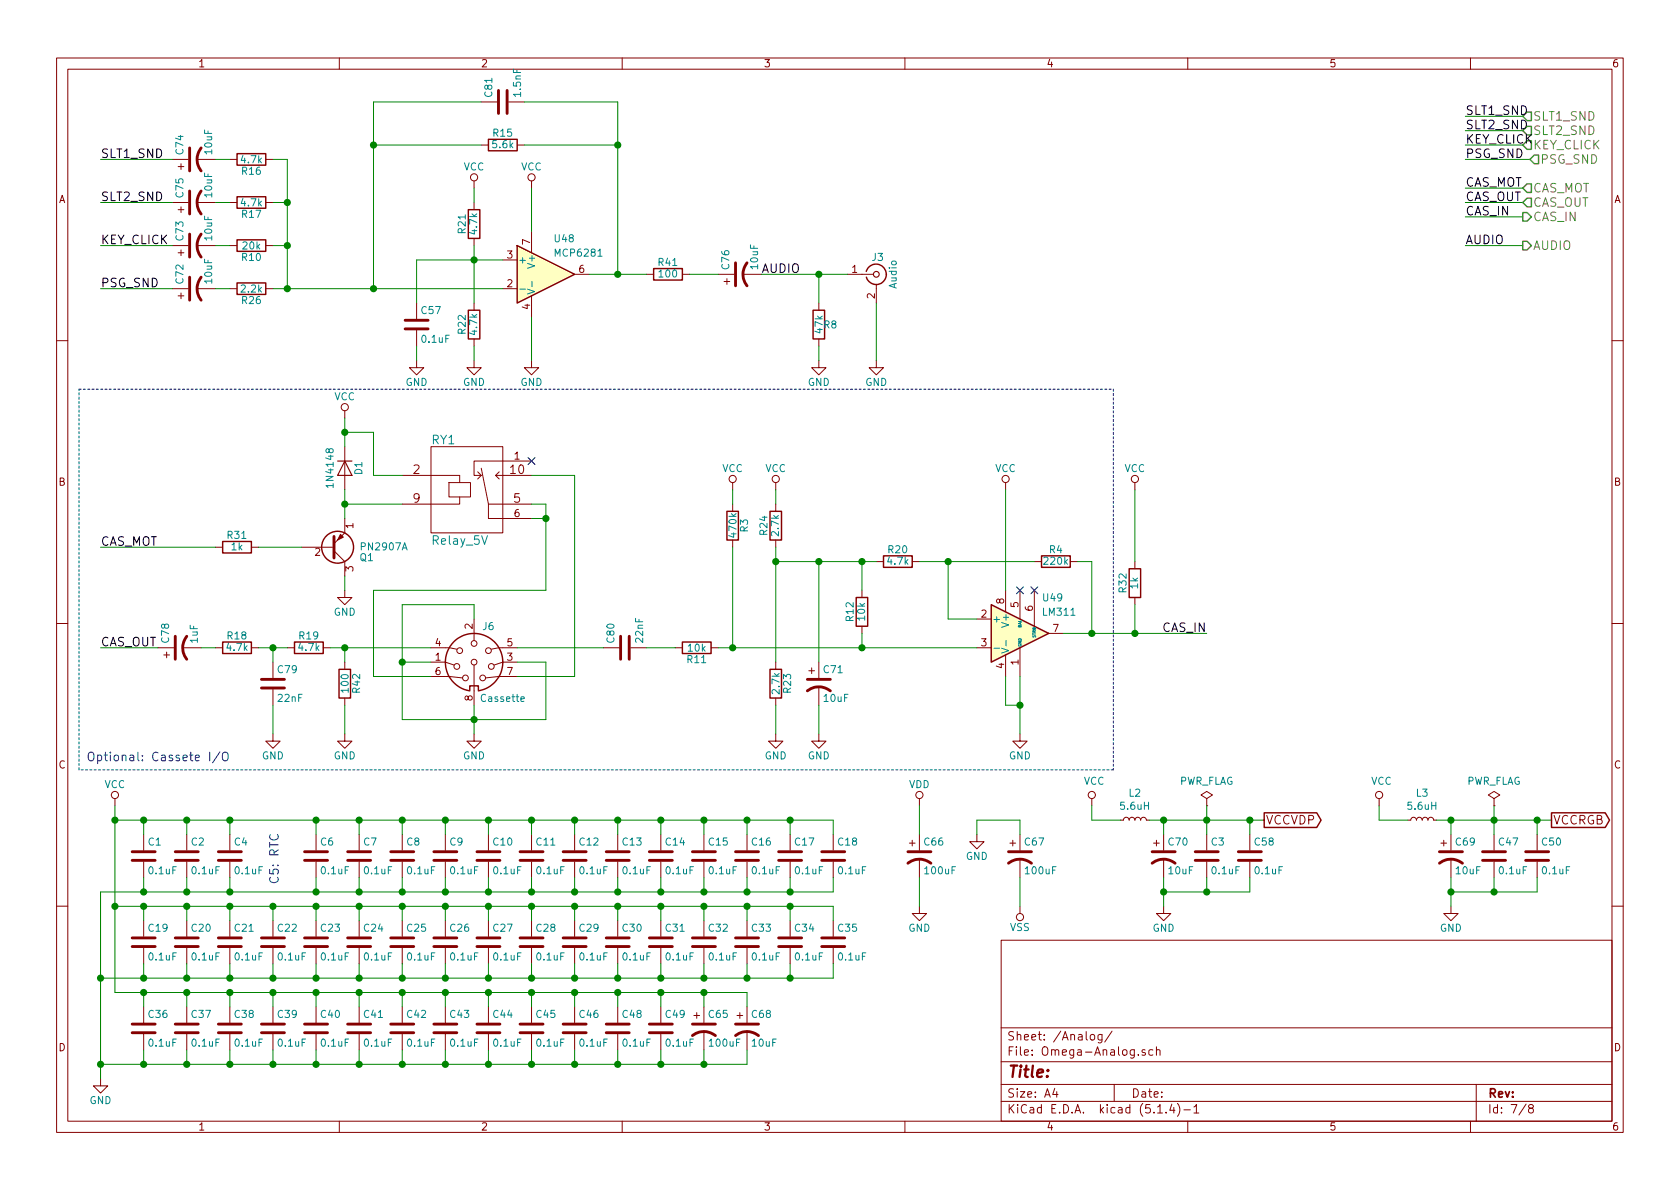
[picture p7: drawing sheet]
<svg xmlns="http://www.w3.org/2000/svg" width="297mm" height="210mm" viewBox="0 0 297 210" stroke-linecap="round" stroke-linejoin="round" font-family="sans-serif">
<g fill="none" stroke="#840000" stroke-width=".18">
<path d="M10 10.3h277v189.9h-277zM12 12.2h273v186.1h-273zM60 10.3v1.9M85.1 18h2.8M89.9 18h2.8M110 10.3v1.9M160 10.3v1.9M210 10.3v1.9M260 10.3v1.9M30.5 28.2h2.8M30.5 35.8h2.8M31.5 37.1h1"/>
<path d="M31.5 29.5h1M32 29v1M32 36.6v1M34.8 28.2h3.3M34.8 35.8h3.3M40.6 28.2h1.3M40.6 35.8h1.3M47 28.2h1.3M47 35.8h1.3M83.8 32v1.3M83.8 35.8v1.3M85.1 25.6h1.3"/>
<path d="M91.4 25.6h1.3M94 32v1.3M30.5 51h2.8M30.5 43.4h2.8M31.5 44.7h1M31.5 52.3h1M32 44.2v1M32 51.8v1M34.8 51h3.3M34.8 43.4h3.3M40.6 51h1.3M40.6 43.4h1.3"/>
<path d="M47 51h1.3M47 43.4h1.3M73.7 53.6v2.8M73.7 58.4v2.8M83.8 42.2v1.2M83.8 53.6v1.3M83.8 59.9v1.3M88.9 51h2.5M88.9 46h2.5M94 40.9v3.8M94 52.3v3.8M101.6 48.5h2.5"/>
<path d="M114.3 48.5h1.3M120.6 48.5h1.3M127 48.5h2.8M128 49.8h1M128.5 49.3v1M131.3 48.5h3.3M144.8 53.6v1.3M144.8 59.9v1.3M149.9 48.5h4.5M154.9 50.3v3.3M10 60.2h2M61 72.6v1.3"/>
<path d="M61 79v7.6M73.7 63.7v1.3h1.2l-1.2 1.3-1.3-1.3h1.3M76.2 79h12.7v15.2h-12.7zM83.8 63.7v1.3h1.3l-1.3 1.3-1.3-1.3h1.3M94 63.7v1.3h1.2l-1.2 1.3-1.3-1.3h1.3M144.8 63.7v1.3h1.2l-1.2 1.3-1.3-1.3h1.3M154.9 63.7v1.3h1.3l-1.3 1.3-1.2-1.3h1.2M285 60.2h2M38.1 96.8h1.3M44.4 96.8h1.3M53.3 96.8h5.8M59.1 97.4l1.9 1.9v2.5"/>
<path d="M61 91.7v2.5l-1.9 1.9M71.1 84.1h10.2v1.2M79.4 85.3h3.8v2.6h-3.8zM81.3 87.9v1.2h-10.2M84.5 83.4l.6 .7M85.1 84.1l-.6 .6M85.1 82.8l1.3 6.3M86.4 89.1v2.6h7.6M86.4 89.1h7.6M88.3 83.4l-.7 .7M94 84.1h-6.4l.7 .6M94 81.5h-10.2v2.6h1.3"/>
<path d="M129.5 85.3v1.3M129.5 89.1v1.3M129.5 95.5v1.3M137.2 85.3v1.3M137.2 89.1v1.3M137.2 95.5v1.3M154.9 99.3h1.3M161.3 99.3h1.3M177.8 85.3v1.3M182.9 99.3h1.2M189.2 99.3h1.3M200.7 85.3v1.3"/>
<path d="M200.7 99.3v1.3M10 110.3h2M27.9 114.5h2.8M29 115.8h1M29.5 115.3v1M32.3 114.5h3.3M38.1 114.5h1.3M44.4 114.5h1.3M48.3 117.1v2.8M50.8 114.5h1.3M57.1 114.5h1.3M61 104.4v1.3h1.2l-1.2 1.2-1.3-1.2h1.3"/>
<path d="M61 117.1v1.3M76.2 119.6h3.3l2.3 .3M76.2 114.5h3.3l1.3 .3M76.2 117.1h2.5l1.6 .5M83.8 109.5v3.8M83.8 117.6v7.1M91.4 119.6h-3.3l-2.2 .3M91.4 114.5h-3.3l-1.2 .3M91.4 117.1h-2.5l-1.5 .5M106.7 114.5h2.8M111.5 114.5h2.8M119.4 114.5h1.2"/>
<path d="M125.7 114.5h1.3M137.2 117.1v1.3M143 118.6h1M143.5 118.1v1M144.8 117.1v2.8M152.4 104.4v1.3M152.4 110.7v1.3M172.7 114.5h2.6M172.7 109.5h2.6M177.8 104.4v3.8M177.8 115.8v3.8M180.3 104.4v5.1"/>
<path d="M180.3 114.5v5.1M182.9 104.4v6.3M185.4 112h2.6M200.7 105.7v1.2M285 110.3h2M48.3 129.8v1.3h1.2l-1.2 1.2-1.3-1.2h1.3M48.3 121.9v2.8M61 129.8v1.3h1.2l-1.2 1.2-1.3-1.2h1.3M61 123.4v1.3M83.8 129.8v1.3h-1.3l1.3 1.2 1.3-1.2h-1.3M137.2 129.8v1.3h1.2l-1.2 1.2-1.3-1.2h1.3M137.2 123.4v1.3"/>
<path d="M144.8 129.8v1.3h1.2l-1.2 1.2-1.3-1.2h1.3M144.8 121.4v3.3M180.3 129.8v1.3h1.3l-1.3 1.2-1.2-1.2h1.2M20.3 141.2v1.3M25.4 147.6v2.8M25.4 152.4v2.8M33 147.6v2.8M33 152.4v2.8M40.6 147.6v2.8M40.6 152.4v2.8M55.9 147.6v2.8M55.9 152.4v2.8"/>
<path d="M63.5 147.6v2.8M63.5 152.4v2.8M71.1 147.6v2.8M71.1 152.4v2.8M78.7 147.6v2.8M78.7 152.4v2.8M86.4 147.6v2.8M86.4 152.4v2.8M94 147.6v2.8M94 152.4v2.8M101.6 147.6v2.8M101.6 152.4v2.8"/>
<path d="M109.2 147.6v2.8M109.2 152.4v2.8M116.8 147.6v2.8M116.8 152.4v2.8M124.5 147.6v2.8M124.5 152.4v2.8M132.1 147.6v2.8M132.1 152.4v2.8M139.7 147.6v2.8M139.7 152.4v2.8M147.3 147.6v2.8M147.3 152.4v2.8"/>
<path d="M160.8 149.1h1M161.3 148.6v1M162.6 141.2v1.3M162.6 147.6v2.8M162.6 151.9v3.3M172.7 147.6v1.2h-1.3l1.3 1.3 1.3-1.3h-1.3M178.6 149.1h1M179.1 148.6v1M180.3 147.6v2.8M180.3 151.9v3.3M193 141.2v1.3M198.1 145h.5l.2-.3 .2-.2 .5 .1 .1 .4 .2-.3 .3-.2 .4 .1 .2 .4 .1-.3 .3-.2 .4 .1 .2 .4 .1-.3 .3-.2 .4 .1 .2 .4h.5"/>
<path d="M204 149.1h1M204.5 148.6v1M205.7 147.6v2.8M205.7 151.9v3.3M213.4 141.2l1-.6-1-.7-1.1 .7 1.1 .6v1.3M213.4 142.5h.1M213.4 147.6v2.8M213.4 152.4v2.8M221 147.6v2.8M221 152.4v2.8M243.8 141.2v1.3M248.9 145h.5l.2-.3 .2-.2 .5 .1 .1 .4 .2-.3 .3-.2 .4 .1 .2 .4 .1-.3 .3-.2 .4 .1 .2 .4 .1-.3 .3-.2 .4 .1 .2 .4h.5"/>
<path d="M254.8 149.1h1M255.3 148.6v1M256.5 147.6v2.8M256.5 151.9v3.3M264.2 141.2l1-.6-1-.7-1.1 .7 1.1 .6v1.3M264.2 142.5h.1M264.2 147.6v2.8M264.2 152.4v2.8M271.8 147.6v2.8M271.8 152.4v2.8M10 160.2h2M25.4 162.8v2.8"/>
<path d="M25.4 167.6v2.8M25.4 178v2.8M33 162.8v2.8M33 167.6v2.8M33 178v2.8M40.6 162.8v2.8M40.6 167.6v2.8M40.6 178v2.8M48.3 162.8v2.8M48.3 167.6v2.8M48.3 178v2.8M55.9 162.8v2.8"/>
<path d="M55.9 167.6v2.8M55.9 178v2.8M63.5 162.8v2.8M63.5 167.6v2.8M63.5 178v2.8M71.1 162.8v2.8M71.1 167.6v2.8M71.1 178v2.8M78.7 162.8v2.8M78.7 167.6v2.8M78.7 178v2.8M86.4 162.8v2.8"/>
<path d="M86.4 167.6v2.8M86.4 178v2.8M94 162.8v2.8M94 167.6v2.8M94 178v2.8M101.6 162.8v2.8M101.6 167.6v2.8M101.6 178v2.8M109.2 162.8v2.8M109.2 167.6v2.8M109.2 178v2.8M116.8 162.8v2.8"/>
<path d="M116.8 167.6v2.8M116.8 178v2.8M122.7 179.6h1M123.2 179.1v1M124.5 162.8v2.8M124.5 167.6v2.8M124.5 178v2.8M130.3 179.6h1M130.8 179.1v1M132.1 162.8v2.8M132.1 167.6v2.8M132.1 178v2.8"/>
<path d="M139.7 162.8v2.8M139.7 167.6v2.8M147.3 162.8v2.8M147.3 167.6v2.8M162.6 160.3v1.2h1.2l-1.2 1.3-1.3-1.3h1.3M177 166.3h108v32h-108zM180.3 160.3v1.2M205.7 160.3v1.2h1.3l-1.3 1.3-1.2-1.3h1.2M256.5 160.3v1.2h1.3l-1.3 1.3-1.2-1.3h1.2M285 160.2h2M17.8 190.7v1.3h1.2l-1.2 1.3-1.3-1.3h1.3M25.4 182.9v2.8"/>
<path d="M33 182.9v2.8M40.6 182.9v2.8M48.3 182.9v2.8M55.9 182.9v2.8M60 198.3v1.9M63.5 182.9v2.8M71.1 182.9v2.8M78.7 182.9v2.8M86.4 182.9v2.8M94 182.9v2.8M101.6 182.9v2.8M109.2 182.9v2.8"/>
<path d="M110 198.3v1.9M116.8 182.9v2.8M124.5 182.4v3.3M132.1 182.4v3.3M160 198.3v1.9M177 194.8h108M177 191.8h108M177 187.8h108M177 181.8h108M186.5 192.5l-.4 1h1M186.8 193v1M192.8 183.1l.3-.2 .4 .2v.5l-.1 .2-.3 .1-.3-.1z"/>
<path d="M194.8 182.9v1.2l-.2 .3-.4-.1M194.8 183l-.4-.1-.3 .3 .1 .6 .2 .1 .4-.1M196.6 182.3l-1.3 2M197 191.8v3M201.3 186.5v.1M202.5 185.7l-.4-.1-.2 .2 .1 .2 .5 .2v.3h-.6M203.8 185.7l-.4-.1-.3 .3 .1 .6 .2 .1 .4-.1M204.5 185.7l.2-.1 .4 .1v.9M204.5 185.1v1.5M204.7 196.8h.8M206.2 196.7v.1M207.2 195.2l-.4 1.1h.9"/>
<path d="M207.5 195.8v1M208.2 195.1a1.71 1.71 0 0 1 0 2.3M209.3 196.3h1.2M210 198.3v1.9M211.1 195.8l.4-.5v1.5M211.1 196.8h.9M260 198.3v1.9M261 191.8v6.5M269.8 195.2l-1.2 2M270.6 196l-.3-.2v-.2l.3-.3h.2l.3 .3-.1 .2-.6 .2a.48 .48 0 0 0-.1 .7l.3 .1 .4-.1a.48 .48 0 0 0-.2-.7"/>
<circle cx="83.8" cy="31.4" r=".63"/>
<circle cx="94" cy="31.4" r=".63"/>
<circle cx="61" cy="72" r=".63"/>
<circle cx="129.5" cy="84.7" r=".63"/>
<circle cx="137.2" cy="84.7" r=".63"/>
<circle cx="177.8" cy="84.7" r=".63"/>
<circle cx="200.7" cy="84.7" r=".63"/>
<circle cx="80.8" cy="117.9" r=".51"/>
<circle cx="81.3" cy="115.1" r=".51"/>
<circle cx="82.3" cy="119.9" r=".51"/>
<circle cx="83.8" cy="117.1" r=".51"/>
<circle cx="83.8" cy="113.8" r=".51"/>
<circle cx="85.3" cy="119.9" r=".51"/>
<circle cx="86.4" cy="115.1" r=".51"/>
<circle cx="86.9" cy="117.9" r=".51"/>
<circle cx="20.3" cy="140.6" r=".63"/>
<circle cx="162.6" cy="140.6" r=".63"/>
<circle cx="193" cy="140.6" r=".63"/>
<circle cx="243.8" cy="140.6" r=".63"/>
<circle cx="180.3" cy="162.2" r=".63"/>
</g>
<g fill="none" stroke="#840000" stroke-width=".51">
<path d="M88.1 16v4.1M89.7 16v4.1M33.5 26.2v4M33.5 33.8v4M35.6 33.8a3.3 3.3 0 0 0 0 4M35.6 26.2a3.3 3.3 0 0 0 0 4M33.5 41.4v4.1M33.5 49v4.1M35.6 41.4a3.3 3.3 0 0 0 0 4.1M35.6 49a3.3 3.3 0 0 0 0 4.1M71.6 58.2h4.1M71.6 56.6h4.1"/>
<path d="M130 46.5v4M132.1 46.5a3.3 3.3 0 0 0 0 4M59.1 94.9v3.8M31 112.5v4.1M33 112.5a3.3 3.3 0 0 0 0 4.1M109.7 112.5v4.1M111.3 112.5v4.1M46.2 121.7h4.1M46.2 120.1h4.1M142.7 122.2a3.3 3.3 0 0 1 4.1 0M142.7 120.1h4.1M23.4 152.1h4"/>
<path d="M23.4 150.6h4M31 152.1h4.1M31 150.6h4.1M38.6 152.1h4.1M38.6 150.6h4.1M53.8 152.1h4.1M53.8 150.6h4.1M61.5 152.1h4M61.5 150.6h4M69.1 152.1h4.1M69.1 150.6h4.1M76.7 152.1h4.1"/>
<path d="M76.7 150.6h4.1M84.3 152.1h4.1M84.3 150.6h4.1M91.9 152.1h4.1M91.9 150.6h4.1M99.6 152.1h4M99.6 150.6h4M107.2 152.1h4.1M107.2 150.6h4.1M114.8 152.1h4.1M114.8 150.6h4.1M122.4 152.1h4.1"/>
<path d="M122.4 150.6h4.1M130 152.1h4.1M130 150.6h4.1M137.7 152.1h4M137.7 150.6h4M145.3 152.1h4.1M145.3 150.6h4.1M160.5 152.6a3.3 3.3 0 0 1 4.1 0M160.5 150.6h4.1M178.3 152.6a3.3 3.3 0 0 1 4.1 0M178.3 150.6h4.1M203.7 152.6a3.3 3.3 0 0 1 4.1 0"/>
<path d="M203.7 150.6h4.1M211.3 152.1h4.1M211.3 150.6h4.1M218.9 152.1h4.1M218.9 150.6h4.1M254.5 152.6a3.3 3.3 0 0 1 4.1 0M254.5 150.6h4.1M262.1 152.1h4.1M262.1 150.6h4.1M269.7 152.1h4.1M269.7 150.6h4.1M23.4 167.4h4"/>
<path d="M23.4 165.9h4M31 167.4h4.1M31 165.9h4.1M38.6 167.4h4.1M38.6 165.9h4.1M46.2 167.4h4.1M46.2 165.9h4.1M53.8 167.4h4.1M53.8 165.9h4.1M61.5 167.4h4M61.5 165.9h4M69.1 167.4h4.1"/>
<path d="M69.1 165.9h4.1M76.7 167.4h4.1M76.7 165.9h4.1M84.3 167.4h4.1M84.3 165.9h4.1M91.9 167.4h4.1M91.9 165.9h4.1M99.6 167.4h4M99.6 165.9h4M107.2 167.4h4.1M107.2 165.9h4.1M114.8 167.4h4.1"/>
<path d="M114.8 165.9h4.1M122.4 167.4h4.1M122.4 165.9h4.1M130 167.4h4.1M130 165.9h4.1M137.7 167.4h4M137.7 165.9h4M145.3 167.4h4.1M145.3 165.9h4.1M23.4 182.6h4M23.4 181.1h4M31 182.6h4.1"/>
<path d="M31 181.1h4.1M38.6 182.6h4.1M38.6 181.1h4.1M46.2 182.6h4.1M46.2 181.1h4.1M53.8 182.6h4.1M53.8 181.1h4.1M61.5 182.6h4M61.5 181.1h4M69.1 182.6h4.1M69.1 181.1h4.1M76.7 182.6h4.1"/>
<path d="M76.7 181.1h4.1M84.3 182.6h4.1M84.3 181.1h4.1M91.9 182.6h4.1M91.9 181.1h4.1M99.6 182.6h4M99.6 181.1h4M107.2 182.6h4.1M107.2 181.1h4.1M114.8 182.6h4.1M114.8 181.1h4.1M122.4 183.1a3.3 3.3 0 0 1 4.1 0"/>
<path d="M122.4 181.1h4.1M130 183.1a3.3 3.3 0 0 1 4.1 0M130 181.1h4.1"/>
</g>
<g fill="none" stroke="#840000" stroke-width=".25">
<path d="M41.9 27.2h5.1v2h-5.1zM41.9 34.8h5.1v2h-5.1zM82.8 37.1h2v5.1h-2zM86.4 24.6h5v2.1h-5zM41.9 50h5.1v2.1h-5.1zM41.9 42.4h5.1v2h-5.1zM82.8 54.9h2v5h-2zM91.4 43.4l10.2 5.1-10.2 5.1zM115.6 47.5h5v2h-5zM143.8 54.9h2v5h-2zM153.2 48a1.8 1.8 0 0 1 2.7-1 1.8 1.8 0 0 1 .1 2.9 1.8 1.8 0 0 1-2.8-.9M39.4 95.8h5v2h-5z"/>
<path d="M128.5 90.4h2.1v5.1h-2.1zM136.1 90.4h2.1v5.1h-2.1zM156.2 98.3h5.1v2h-5.1zM184.1 98.3h5.1v2h-5.1zM39.4 113.5h5v2.1h-5zM52.1 113.5h5v2.1h-5zM59.9 118.4h2.1v5h-2.1zM120.6 113.5h5.1v2.1h-5.1zM136.1 118.4h2.1v5h-2.1zM151.4 105.7h2v5h-2zM175.3 106.9l10.1 5.1-10.1 5.1zM199.6 100.6h2.1v5.1h-2.1z"/>
<path d="M83.1 122.2a5.1 5.1 0 0 1-3.6-7.9 5.1 5.1 0 0 1 8.6 0 5.1 5.1 0 0 1-3.5 7.9M83.1 122v-.7h1.5v.7M223.5 143.7h9.3l.8 1.3-.8 1.3h-9.3zM274.3 143.7h9.5l.8 1.3-.8 1.3h-9.5z"/>
<circle cx="59.7" cy="96.8" r="2.82"/>
</g>
<g fill="none" stroke="#840000" stroke-width=".2">
<path d="M59.7 81.5h2.5M61 81.5l1.2 2.6h-2.5z"/>
<circle cx="154.9" cy="48.5" r=".51"/>
</g>
<path d="M60.2 94.5l.5 .5-1 .5z" fill="#840000" stroke="#840000" stroke-width=".18"/>
<g fill="#ffffc2" stroke="#ffffc2" stroke-width=".18">
<path d="M91.4 43.4l10.2 5.1-10.2 5.1z"/>
<path d="M175.3 106.9l10.1 5.1-10.1 5.1z"/>
</g>
<path d="M91.9 51.1h1M93.3 51.1l1.2 .5-1.2 .4M94.1 49.8v.9M175.7 114.6h1M177.1 114.6l1.3 .5-1.3 .4M177.9 113.3v.9" fill="none" stroke="#008484" stroke-width=".18"/>
<path d="M14 68.8h182.8M196.8 68.8v67.3M14 136.1v-67.3M196.8 136.1h-182.8" fill="none" stroke="#0000c2" stroke-width=".18" stroke-dasharray=".4 .4"/>
<g fill="none" stroke="#008400" stroke-width=".18">
<path d="M85.1 18h-19.1v33M92.7 18h16.5v30.5M17.8 35.8h12.7M17.8 28.2h12.7M38.1 35.8h2.5M38.1 28.2h2.5M48.3 35.8h2.5M48.3 28.2h2.5v22.8M66 25.6h19.1M83.8 33.3v2.5M92.7 25.6h16.5M94 33.3v7.6"/>
<path d="M259.1 35.8h10.1M259.1 33.3h10.1M259.1 28.2h11.4M259.1 25.6h10.1M259.1 20.6h10.1M259.1 23.1h10.1M259.1 38.3h10.1M17.8 43.4h12.7M17.8 51h12.7M38.1 43.4h2.5M38.1 51h2.5M48.3 43.4h2.5"/>
<path d="M48.3 51h40.6M83.8 43.4v10.2M88.9 46h-15.2v7.6M94 56.1v7.6M104.1 48.5h10.2M121.9 48.5h5.1M134.6 48.5h15.3M144.8 48.5v5.1M154.9 53.6v10.1M259.1 43.4h10.1M61 76.4h5v7.7h5.1M61 73.9v5.1"/>
<path d="M73.7 61.2v2.5M83.8 61.2v2.5M144.8 61.2v2.5M17.8 96.8h20.3M45.7 96.8h7.6M61 86.6v5.1M61 89.1h10.1M94 89.1h2.5v15.3h-30.5v15.2h10.2M94 91.7h2.5M94 84.1h7.6v35.5h-10.2M129.5 86.6v2.5M129.5 96.8v17.7"/>
<path d="M137.2 86.6v2.5M137.2 96.8v20.3M137.2 99.3h17.7M144.8 99.3v17.8M152.4 99.3v5.1M162.6 99.3h20.3M167.6 99.3v10.2h5.1M177.8 86.6v17.8M190.5 99.3h2.5v12.7M200.7 86.6v12.7M17.8 114.5h10.1M35.6 114.5h2.5"/>
<path d="M45.7 114.5h5.1M48.3 114.5v2.6M58.4 114.5h17.8M61 101.8v2.6M61 114.5v2.6M71.1 117.1h5.1M83.8 109.5v-2.6h-12.7v20.3h25.4v-10.1h-5.1M91.4 114.5h15.3M114.3 114.5h5.1M127 114.5h45.7M152.4 112v2.5M177.8 119.6v5.1h2.5"/>
<path d="M180.3 119.6v10.2M188 112h25.4M200.7 106.9v5.1M48.3 124.7v5.1M61 124.7v5.1M83.8 124.7v5.1M137.2 124.7v5.1M144.8 124.7v5.1M20.3 142.5v33h111.8v2.5M20.3 145h127v2.6M25.4 145v2.6M25.4 155.2v2.5"/>
<path d="M33 145v2.6M33 155.2v2.5M40.6 145v2.6M40.6 155.2v2.5M55.9 145v2.6M55.9 155.2v2.5M63.5 145v2.6M63.5 155.2v2.5M71.1 145v2.6M71.1 155.2v2.5M78.7 145v2.6M78.7 155.2v2.5"/>
<path d="M86.4 145v2.6M86.4 155.2v2.5M94 145v2.6M94 155.2v2.5M101.6 145v2.6M101.6 155.2v2.5M109.2 145v2.6M109.2 155.2v2.5M116.8 145v2.6M116.8 155.2v2.5M124.5 145v2.6M124.5 155.2v2.5"/>
<path d="M132.1 145v2.6M132.1 155.2v2.5M139.7 145v2.6M139.7 155.2v2.5M147.3 155.2v2.5h-129.5v33M162.6 142.5v5.1M162.6 155.2v5.1M172.7 147.6v-2.6h7.6v2.6M180.3 155.2v5.1M193 142.5v2.5h5.1M203.2 145h20.3M205.7 145v2.6"/>
<path d="M205.7 155.2v5.1M213.4 142.5v5.1M213.4 155.2v2.5M221 155.2v2.5h-15.3M221 145v2.6M243.8 142.5v2.5h5.1M254 145h20.3M256.5 145v2.6M256.5 155.2v5.1M264.2 142.5v5.1M264.2 155.2v2.5M271.8 155.2v2.5h-15.3"/>
<path d="M271.8 145v2.6M20.3 160.3h127v2.5M25.4 160.3v2.5M25.4 170.4v2.6M25.4 175.5v2.5M33 160.3v2.5M33 170.4v2.6M33 175.5v2.5M40.6 160.3v2.5M40.6 170.4v2.6M40.6 175.5v2.5M48.3 160.3v2.5"/>
<path d="M48.3 170.4v2.6M48.3 175.5v2.5M55.9 160.3v2.5M55.9 170.4v2.6M55.9 175.5v2.5M63.5 160.3v2.5M63.5 170.4v2.6M63.5 175.5v2.5M71.1 160.3v2.5M71.1 170.4v2.6M71.1 175.5v2.5M78.7 160.3v2.5"/>
<path d="M78.7 170.4v2.6M78.7 175.5v2.5M86.4 160.3v2.5M86.4 170.4v2.6M86.4 175.5v2.5M94 160.3v2.5M94 170.4v2.6M94 175.5v2.5M101.6 160.3v2.5M101.6 170.4v2.6M101.6 175.5v2.5M109.2 160.3v2.5"/>
<path d="M109.2 170.4v2.6M109.2 175.5v2.5M116.8 160.3v2.5M116.8 170.4v2.6M116.8 175.5v2.5M124.5 160.3v2.5M124.5 170.4v2.6M124.5 175.5v2.5M132.1 160.3v2.5M132.1 170.4v2.6M139.7 160.3v2.5M139.7 170.4v2.6"/>
<path d="M147.3 170.4v2.6h-129.5M25.4 185.7v2.5M33 185.7v2.5M40.6 185.7v2.5M48.3 185.7v2.5M55.9 185.7v2.5M63.5 185.7v2.5M71.1 185.7v2.5M78.7 185.7v2.5M86.4 185.7v2.5M94 185.7v2.5M101.6 185.7v2.5"/>
<path d="M109.2 185.7v2.5M116.8 185.7v2.5M124.5 185.7v2.5M132.1 185.7v2.5h-114.3"/>
</g>
<path d="M269.2 25.6l.8-.7h.8v1.5h-.8zM269.2 33.3l.8-.8h.8v1.5h-.8zM269.2 35.8l.8-.8h.8v1.6h-.8zM269.2 23.1l.8-.8h.8v1.6h-.8zM269.2 37.6h.8l.8 .7-.8 .8h-.8zM269.2 20.6l.8-.8h.8v1.5h-.8zM271.3 27.4h.7v1.6h-.7l-.8-.8zM269.2 42.7h.8l.8 .7-.8 .8h-.8z" fill="none" stroke="#848400" stroke-width=".25"/>
<path d="M37.1 133v1.5M38.9 132.9l-1.3 2M39.4 133.2a.54 .54 0 0 1 .9 0 1.04 1.04 0 0 1-.3 1.3 .53 .53 0 0 1-.7-.5z" fill="none" stroke="#0000c2" stroke-width=".18"/>
<g fill="#008400" stroke="#008400" stroke-width=".25">
<circle cx="124.5" cy="188.2" r=".51"/>
<circle cx="33" cy="175.5" r=".51"/>
<circle cx="33" cy="188.2" r=".51"/>
<circle cx="101.6" cy="175.5" r=".51"/>
<circle cx="71.1" cy="188.2" r=".51"/>
<circle cx="213.4" cy="145" r=".51"/>
<circle cx="205.7" cy="157.7" r=".51"/>
<circle cx="205.7" cy="145" r=".51"/>
<circle cx="256.5" cy="145" r=".51"/>
<circle cx="50.8" cy="43.4" r=".51"/>
<circle cx="256.5" cy="157.7" r=".51"/>
<circle cx="50.8" cy="35.8" r=".51"/>
<circle cx="264.2" cy="145" r=".51"/>
<circle cx="71.1" cy="175.5" r=".51"/>
<circle cx="124.5" cy="175.5" r=".51"/>
<circle cx="271.8" cy="145" r=".51"/>
<circle cx="116.8" cy="175.5" r=".51"/>
<circle cx="264.2" cy="157.7" r=".51"/>
<circle cx="221" cy="145" r=".51"/>
<circle cx="213.4" cy="157.7" r=".51"/>
<circle cx="25.4" cy="188.2" r=".51"/>
<circle cx="25.4" cy="175.5" r=".51"/>
<circle cx="116.8" cy="188.2" r=".51"/>
<circle cx="116.8" cy="157.7" r=".51"/>
<circle cx="71.1" cy="157.7" r=".51"/>
<circle cx="71.1" cy="145" r=".51"/>
<circle cx="78.7" cy="145" r=".51"/>
<circle cx="78.7" cy="157.7" r=".51"/>
<circle cx="86.4" cy="157.7" r=".51"/>
<circle cx="86.4" cy="145" r=".51"/>
<circle cx="94" cy="145" r=".51"/>
<circle cx="94" cy="157.7" r=".51"/>
<circle cx="101.6" cy="157.7" r=".51"/>
<circle cx="101.6" cy="145" r=".51"/>
<circle cx="109.2" cy="145" r=".51"/>
<circle cx="109.2" cy="157.7" r=".51"/>
<circle cx="116.8" cy="145" r=".51"/>
<circle cx="63.5" cy="157.7" r=".51"/>
<circle cx="124.5" cy="157.7" r=".51"/>
<circle cx="124.5" cy="145" r=".51"/>
<circle cx="132.1" cy="145" r=".51"/>
<circle cx="132.1" cy="157.7" r=".51"/>
<circle cx="139.7" cy="145" r=".51"/>
<circle cx="139.7" cy="157.7" r=".51"/>
<circle cx="33" cy="160.3" r=".51"/>
<circle cx="33" cy="173" r=".51"/>
<circle cx="40.6" cy="173" r=".51"/>
<circle cx="40.6" cy="160.3" r=".51"/>
<circle cx="48.3" cy="160.3" r=".51"/>
<circle cx="50.8" cy="51" r=".51"/>
<circle cx="61" cy="89.1" r=".51"/>
<circle cx="137.2" cy="99.3" r=".51"/>
<circle cx="144.8" cy="99.3" r=".51"/>
<circle cx="61" cy="114.5" r=".51"/>
<circle cx="152.4" cy="99.3" r=".51"/>
<circle cx="48.3" cy="114.5" r=".51"/>
<circle cx="83.8" cy="127.2" r=".51"/>
<circle cx="71.1" cy="117.1" r=".51"/>
<circle cx="66" cy="25.6" r=".51"/>
<circle cx="109.2" cy="48.5" r=".51"/>
<circle cx="109.2" cy="25.6" r=".51"/>
<circle cx="167.6" cy="99.3" r=".51"/>
<circle cx="144.8" cy="48.5" r=".51"/>
<circle cx="61" cy="76.4" r=".51"/>
<circle cx="48.3" cy="173" r=".51"/>
<circle cx="152.4" cy="114.5" r=".51"/>
<circle cx="193" cy="112" r=".51"/>
<circle cx="129.5" cy="114.5" r=".51"/>
<circle cx="180.3" cy="124.7" r=".51"/>
<circle cx="200.7" cy="112" r=".51"/>
<circle cx="33" cy="157.7" r=".51"/>
<circle cx="33" cy="145" r=".51"/>
<circle cx="40.6" cy="145" r=".51"/>
<circle cx="40.6" cy="157.7" r=".51"/>
<circle cx="55.9" cy="157.7" r=".51"/>
<circle cx="55.9" cy="145" r=".51"/>
<circle cx="63.5" cy="145" r=".51"/>
<circle cx="48.3" cy="188.2" r=".51"/>
<circle cx="55.9" cy="160.3" r=".51"/>
<circle cx="78.7" cy="175.5" r=".51"/>
<circle cx="86.4" cy="175.5" r=".51"/>
<circle cx="94" cy="175.5" r=".51"/>
<circle cx="109.2" cy="175.5" r=".51"/>
<circle cx="109.2" cy="188.2" r=".51"/>
<circle cx="101.6" cy="188.2" r=".51"/>
<circle cx="94" cy="188.2" r=".51"/>
<circle cx="86.4" cy="188.2" r=".51"/>
<circle cx="78.7" cy="188.2" r=".51"/>
<circle cx="63.5" cy="188.2" r=".51"/>
<circle cx="55.9" cy="188.2" r=".51"/>
<circle cx="63.5" cy="175.5" r=".51"/>
<circle cx="40.6" cy="188.2" r=".51"/>
<circle cx="20.3" cy="145" r=".51"/>
<circle cx="25.4" cy="145" r=".51"/>
<circle cx="20.3" cy="160.3" r=".51"/>
<circle cx="25.4" cy="160.3" r=".51"/>
<circle cx="25.4" cy="157.7" r=".51"/>
<circle cx="17.8" cy="188.2" r=".51"/>
<circle cx="17.8" cy="173" r=".51"/>
<circle cx="25.4" cy="173" r=".51"/>
<circle cx="66" cy="51" r=".51"/>
<circle cx="83.8" cy="46" r=".51"/>
<circle cx="96.5" cy="91.7" r=".51"/>
<circle cx="101.6" cy="160.3" r=".51"/>
<circle cx="55.9" cy="173" r=".51"/>
<circle cx="63.5" cy="173" r=".51"/>
<circle cx="63.5" cy="160.3" r=".51"/>
<circle cx="71.1" cy="160.3" r=".51"/>
<circle cx="71.1" cy="173" r=".51"/>
<circle cx="78.7" cy="173" r=".51"/>
<circle cx="78.7" cy="160.3" r=".51"/>
<circle cx="86.4" cy="160.3" r=".51"/>
<circle cx="86.4" cy="173" r=".51"/>
<circle cx="94" cy="160.3" r=".51"/>
<circle cx="94" cy="173" r=".51"/>
<circle cx="55.9" cy="175.5" r=".51"/>
<circle cx="101.6" cy="173" r=".51"/>
<circle cx="109.2" cy="160.3" r=".51"/>
<circle cx="109.2" cy="173" r=".51"/>
<circle cx="116.8" cy="173" r=".51"/>
<circle cx="116.8" cy="160.3" r=".51"/>
<circle cx="124.5" cy="160.3" r=".51"/>
<circle cx="124.5" cy="173" r=".51"/>
<circle cx="132.1" cy="173" r=".51"/>
<circle cx="132.1" cy="160.3" r=".51"/>
<circle cx="139.7" cy="160.3" r=".51"/>
<circle cx="139.7" cy="173" r=".51"/>
<circle cx="40.6" cy="175.5" r=".51"/>
<circle cx="48.3" cy="175.5" r=".51"/>
</g>
<path d="M93.4 80.9l1.2 1.2M94.6 80.9l-1.2 1.2M179.7 103.8l1.2 1.2M180.9 103.8l-1.2 1.2M182.3 103.8l1.2 1.2M183.5 103.8l-1.2 1.2" fill="none" stroke="#000084" stroke-width=".18"/>
<text font-size="2.8" fill="#840000" x="178" y="190.5">Title:</text>
<g font-size="2.1">
<text x="259.1" y="20.3">SLT1_SND</text>
<text x="259.1" y="22.9">SLT2_SND</text>
<text x="17.8" y="27.9">SLT1_SND</text>
<text x="259.1" y="27.9">PSG_SND</text>
<text x="259.1" y="25.4">KEY_CLICK</text>
<text x="17.8" y="35.6">SLT2_SND</text>
<text x="259.1" y="35.6">CAS_OUT</text>
<text x="259.1" y="33">CAS_MOT</text>
<text x="259.1" y="38.1">CAS_IN</text>
<text x="17.8" y="43.2">KEY_CLICK</text>
<text x="259.1" y="43.2">AUDIO</text>
<text x="17.8" y="50.8">PSG_SND</text>
<text x="134.6" y="48.3">AUDIO</text>
<text x="17.8" y="96.5">CAS_MOT</text>
<text x="205.6" y="111.8">CAS_IN</text>
<text x="17.8" y="114.3">CAS_OUT</text>
</g>
<g font-size="2.1" fill="#848400">
<text x="271" y="23.9">SLT2_SND</text>
<text x="271" y="21.3">SLT1_SND</text>
<text x="271" y="26.4">KEY_CLICK</text>
<text x="272.3" y="29">PSG_SND</text>
<text x="271" y="34">CAS_MOT</text>
<text x="271" y="36.6">CAS_OUT</text>
<text x="271" y="39.1">CAS_IN</text>
<text x="271" y="44.2">AUDIO</text>
</g>
<g font-size="2.1" fill="#840000">
<text x="73.1" y="83.8">2</text>
<text x="90.3" y="83.8">10</text>
<text x="73.1" y="88.9">9</text>
<text x="90.9" y="88.9">5</text>
<text x="223.8" y="145.8">VCCVDP</text>
<text x="274.6" y="145.8">VCCRGB</text>
<text x="178" y="184">Sheet: /Analog/</text>
<text x="178" y="186.7">File: Omega-Analog.sch</text>
<text x="178" y="196.9">KiCad E.D.A. kicad (5.1.4)-1</text>
<text x="178" y="194.1">Size: A4</text>
<text x="200" y="194.1">Date:</text>
<text x="263" y="194.1">Rev:</text>
<text x="263" y="196.9">Id: 7/8</text>
</g>
<g font-size="2.1" fill="#008484">
<text x="76.4" y="78.6">RY1</text>
<text x="76.6" y="96.3">Relay_5V</text>
</g>
<g font-size="2.1" fill="#0000c2">
<text x="15.2" y="134.6">Optional: Cassete I/O</text>
<text x="49.3" y="156.5" transform="rotate(-90 49.3 156.5)">C5: RTC</text>
</g>
<g font-size="1.8" fill="#840000">
<text x="35" y="11.9">1</text>
<text x="85" y="11.9">2</text>
<text x="135" y="11.9">3</text>
<text x="185" y="11.9">4</text>
<text x="235" y="11.9">5</text>
<text x="285" y="11.9">6</text>
<text x="10.4" y="35.9">A</text>
<text x="285.4" y="35.9">A</text>
<text x="89.7" y="45.7">3</text>
<text x="93.7" y="43.3" transform="rotate(-90 93.7 43.3)">7</text>
<text x="89.7" y="50.8">2</text>
<text x="102.4" y="48.3">6</text>
<text x="150.6" y="48.3">1</text>
<text x="154.7" y="52.8" transform="rotate(-90 154.7 52.8)">2</text>
<text x="93.7" y="54.7" transform="rotate(-90 93.7 54.7)">4</text>
<text x="91" y="81.3">1</text>
<text x="10.4" y="85.9">B</text>
<text x="285.4" y="85.9">B</text>
<text x="62.5" y="93.4" transform="rotate(-90 62.5 93.4)">1</text>
<text x="91" y="91.4">6</text>
<text x="55.7" y="98.3">2</text>
<text x="62.5" y="101.1" transform="rotate(-90 62.5 101.1)">3</text>
<text x="177.5" y="106.8" transform="rotate(-90 177.5 106.8)">8</text>
<text x="180.1" y="107.4" transform="rotate(-90 180.1 107.4)">5</text>
<text x="83.6" y="111.2" transform="rotate(-90 83.6 111.2)">2</text>
<text x="173.5" y="109.2">2</text>
<text x="182.6" y="108" transform="rotate(-90 182.6 108)">6</text>
<text x="186.2" y="111.8">7</text>
<text x="77" y="116.8">1</text>
<text x="77" y="114.3">4</text>
<text x="77" y="119.4">6</text>
<text x="89.7" y="116.8">3</text>
<text x="89.7" y="114.3">5</text>
<text x="89.7" y="119.4">7</text>
<text x="173.5" y="114.3">3</text>
<text x="177.5" y="118.2" transform="rotate(-90 177.5 118.2)">4</text>
<text x="180.1" y="117.6" transform="rotate(-90 180.1 117.6)">1</text>
<text x="83.6" y="123.9" transform="rotate(-90 83.6 123.9)">8</text>
<text x="10.4" y="135.9">C</text>
<text x="285.4" y="135.9">C</text>
<text x="10.4" y="185.9">D</text>
<text x="285.4" y="185.9">D</text>
<text x="35" y="199.9">1</text>
<text x="85" y="199.9">2</text>
<text x="135" y="199.9">3</text>
<text x="185" y="199.9">4</text>
<text x="235" y="199.9">5</text>
<text x="285" y="199.9">6</text>
</g>
<g font-size="1.8" fill="#008484">
<text x="87" y="17.1" transform="rotate(-90 87 17.1)">C81</text>
<text x="92.1" y="17" transform="rotate(-90 92.1 17)">1.5nF</text>
<text x="32.4" y="27.2" transform="rotate(-90 32.4 27.2)">C74</text>
<text x="37.5" y="27.2" transform="rotate(-90 37.5 27.2)">10uF</text>
<text x="42.7" y="28.9">4.7k</text>
<text x="87.2" y="26.2">5.6k</text>
<text x="87.2" y="24.2">R15</text>
<text x="32.4" y="34.9" transform="rotate(-90 32.4 34.9)">C75</text>
<text x="37.5" y="34.8" transform="rotate(-90 37.5 34.8)">10uF</text>
<text x="42.8" y="30.9">R16</text>
<text x="82" y="30.1">VCC</text>
<text x="92.1" y="30.1">VCC</text>
<text x="42.7" y="36.5">4.7k</text>
<text x="42.8" y="38.5">R17</text>
<text x="82.3" y="41.2" transform="rotate(-90 82.3 41.2)">R21</text>
<text x="84.4" y="41.3" transform="rotate(-90 84.4 41.3)">4.7k</text>
<text x="32.4" y="42.5" transform="rotate(-90 32.4 42.5)">C73</text>
<text x="37.5" y="42.4" transform="rotate(-90 37.5 42.4)">10uF</text>
<text x="42.8" y="46.1">R10</text>
<text x="43" y="44.1">20k</text>
<text x="91.6" y="46.6">+</text>
<text x="94.6" y="47" transform="rotate(-90 94.6 47)">V+</text>
<text x="98.1" y="42.8">U48</text>
<text x="98.3" y="45.4">MCP6281</text>
<text x="116.5" y="47">R41</text>
<text x="129" y="47.6" transform="rotate(-90 129 47.6)">C76</text>
<text x="134" y="47.5" transform="rotate(-90 134 47.5)">10uF</text>
<text x="154.2" y="46.1">J3</text>
<text x="32.4" y="50.1" transform="rotate(-90 32.4 50.1)">C72</text>
<text x="37.5" y="50.1" transform="rotate(-90 37.5 50.1)">10uF</text>
<text x="42.7" y="51.7">2.2k</text>
<text x="42.8" y="53.8">R26</text>
<text x="116.6" y="49.1">100</text>
<text x="158.5" y="51" transform="rotate(-90 158.5 51)">Audio</text>
<text x="74.6" y="55.5">C57</text>
<text x="82.3" y="59" transform="rotate(-90 82.3 59)">R22</text>
<text x="84.4" y="59.1" transform="rotate(-90 84.4 59.1)">4.7k</text>
<text x="145.5" y="58.9" transform="rotate(-90 145.5 58.9)">47k</text>
<text x="145.7" y="58.1">R8</text>
<text x="74.7" y="60.6">0.1uF</text>
<text x="59.1" y="70.8">VCC</text>
<text x="71.7" y="68.2">GND</text>
<text x="81.9" y="68.2">GND</text>
<text x="92" y="68.2">GND</text>
<text x="142.8" y="68.2">GND</text>
<text x="153" y="68.2">GND</text>
<text x="64.1" y="83.9" transform="rotate(-90 64.1 83.9)">D1</text>
<text x="127.7" y="83.5">VCC</text>
<text x="135.3" y="83.5">VCC</text>
<text x="175.9" y="83.5">VCC</text>
<text x="198.8" y="83.5">VCC</text>
<text x="59" y="85.9" transform="rotate(-90 59 85.9)">1N4148</text>
<text x="40.3" y="95.3">R31</text>
<text x="130.2" y="94.9" transform="rotate(-90 130.2 94.9)">470k</text>
<text x="132.3" y="94.1" transform="rotate(-90 132.3 94.1)">R3</text>
<text x="135.7" y="94.6" transform="rotate(-90 135.7 94.6)">R24</text>
<text x="137.7" y="94.7" transform="rotate(-90 137.7 94.7)">2.7k</text>
<text x="40.9" y="97.3">1k</text>
<text x="63.7" y="99.2">Q1</text>
<text x="64" y="97.3">PN2907A</text>
<text x="157" y="99.9">4.7k</text>
<text x="157.1" y="97.8">R20</text>
<text x="184.7" y="99.9">220k</text>
<text x="185.6" y="97.8">R4</text>
<text x="184.5" y="106.3">U49</text>
<text x="199.2" y="104.7" transform="rotate(-90 199.2 104.7)">R32</text>
<text x="201.2" y="104.1" transform="rotate(-90 201.2 104.1)">1k</text>
<text x="29.9" y="113.6" transform="rotate(-90 29.9 113.6)">C78</text>
<text x="35" y="113.7" transform="rotate(-90 35 113.7)">1uF</text>
<text x="40.3" y="113.1">R18</text>
<text x="53" y="113.1">R19</text>
<text x="59" y="108.9">GND</text>
<text x="85.4" y="111.4">J6</text>
<text x="108.6" y="113.6" transform="rotate(-90 108.6 113.6)">C80</text>
<text x="113.7" y="113.6" transform="rotate(-90 113.7 113.6)">22nF</text>
<text x="150.9" y="109.8" transform="rotate(-90 150.9 109.8)">R12</text>
<text x="153" y="109.7" transform="rotate(-90 153 109.7)">10k</text>
<text x="175.4" y="110.1">+</text>
<text x="178.4" y="110.5" transform="rotate(-90 178.4 110.5)">V+</text>
<text x="184.5" y="108.9">LM311</text>
<text x="40.2" y="115.1">4.7k</text>
<text x="49.2" y="119">C79</text>
<text x="52.9" y="115.1">4.7k</text>
<text x="121.6" y="117.3">R11</text>
<text x="121.7" y="115.2">10k</text>
<text x="145.7" y="119">C71</text>
<text x="49.2" y="124.1">22nF</text>
<text x="61.6" y="122.3" transform="rotate(-90 61.6 122.3)">100</text>
<text x="63.7" y="122.5" transform="rotate(-90 63.7 122.5)">R42</text>
<text x="85.2" y="124.1">Cassette</text>
<text x="137.8" y="122.6" transform="rotate(-90 137.8 122.6)">2.7k</text>
<text x="139.9" y="122.5" transform="rotate(-90 139.9 122.5)">R23</text>
<text x="145.7" y="124.1">10uF</text>
<text x="46.3" y="134.3">GND</text>
<text x="59" y="134.3">GND</text>
<text x="81.9" y="134.3">GND</text>
<text x="135.2" y="134.3">GND</text>
<text x="142.8" y="134.3">GND</text>
<text x="178.4" y="134.3">GND</text>
<text x="18.5" y="139.4">VCC</text>
<text x="160.7" y="139.4">VDD</text>
<text x="191.6" y="138.8">VCC</text>
<text x="198.2" y="143.2">5.6uH</text>
<text x="199.6" y="140.9">L2</text>
<text x="208.4" y="138.8">PWR_FLAG</text>
<text x="242.4" y="138.8">VCC</text>
<text x="249" y="143.2">5.6uH</text>
<text x="250.4" y="140.9">L3</text>
<text x="259.2" y="138.8">PWR_FLAG</text>
<text x="26.2" y="149.5">C1</text>
<text x="33.9" y="149.5">C2</text>
<text x="41.5" y="149.5">C4</text>
<text x="56.7" y="149.5">C6</text>
<text x="64.3" y="149.5">C7</text>
<text x="72" y="149.5">C8</text>
<text x="79.6" y="149.5">C9</text>
<text x="87.3" y="149.5">C10</text>
<text x="94.9" y="149.5">C11</text>
<text x="102.5" y="149.5">C12</text>
<text x="110.1" y="149.5">C13</text>
<text x="117.8" y="149.5">C14</text>
<text x="125.4" y="149.5">C15</text>
<text x="133" y="149.5">C16</text>
<text x="140.6" y="149.5">C17</text>
<text x="148.2" y="149.5">C18</text>
<text x="163.5" y="149.5">C66</text>
<text x="181.3" y="149.5">C67</text>
<text x="206.7" y="149.5">C70</text>
<text x="214.2" y="149.5">C3</text>
<text x="221.9" y="149.5">C58</text>
<text x="257.5" y="149.5">C69</text>
<text x="265.1" y="149.5">C47</text>
<text x="272.7" y="149.5">C50</text>
<text x="26.4" y="154.6">0.1uF</text>
<text x="34" y="154.6">0.1uF</text>
<text x="41.7" y="154.6">0.1uF</text>
<text x="56.9" y="154.6">0.1uF</text>
<text x="64.5" y="154.6">0.1uF</text>
<text x="72.1" y="154.6">0.1uF</text>
<text x="79.8" y="154.6">0.1uF</text>
<text x="87.4" y="154.6">0.1uF</text>
<text x="95" y="154.6">0.1uF</text>
<text x="102.6" y="154.6">0.1uF</text>
<text x="110.2" y="154.6">0.1uF</text>
<text x="117.9" y="154.6">0.1uF</text>
<text x="125.5" y="154.6">0.1uF</text>
<text x="133.1" y="154.6">0.1uF</text>
<text x="140.7" y="154.6">0.1uF</text>
<text x="148.3" y="154.6">0.1uF</text>
<text x="163.7" y="154.6">100uF</text>
<text x="170.8" y="152.1">GND</text>
<text x="181.4" y="154.6">100uF</text>
<text x="206.7" y="154.6">10uF</text>
<text x="214.4" y="154.6">0.1uF</text>
<text x="222" y="154.6">0.1uF</text>
<text x="257.5" y="154.6">10uF</text>
<text x="265.2" y="154.6">0.1uF</text>
<text x="272.8" y="154.6">0.1uF</text>
<text x="26.3" y="164.8">C19</text>
<text x="33.9" y="164.8">C20</text>
<text x="41.6" y="164.8">C21</text>
<text x="49.2" y="164.8">C22</text>
<text x="56.8" y="164.8">C23</text>
<text x="64.4" y="164.8">C24</text>
<text x="72" y="164.8">C25</text>
<text x="79.7" y="164.8">C26</text>
<text x="87.3" y="164.8">C27</text>
<text x="94.9" y="164.8">C28</text>
<text x="102.5" y="164.8">C29</text>
<text x="110.1" y="164.8">C30</text>
<text x="117.8" y="164.8">C31</text>
<text x="125.4" y="164.8">C32</text>
<text x="133" y="164.8">C33</text>
<text x="140.6" y="164.8">C34</text>
<text x="148.2" y="164.8">C35</text>
<text x="160.6" y="164.8">GND</text>
<text x="178.6" y="164.6">VSS</text>
<text x="203.8" y="164.8">GND</text>
<text x="254.6" y="164.8">GND</text>
<text x="26.4" y="169.8">0.1uF</text>
<text x="34" y="169.8">0.1uF</text>
<text x="41.7" y="169.8">0.1uF</text>
<text x="49.3" y="169.8">0.1uF</text>
<text x="56.9" y="169.8">0.1uF</text>
<text x="64.5" y="169.8">0.1uF</text>
<text x="72.1" y="169.8">0.1uF</text>
<text x="79.8" y="169.8">0.1uF</text>
<text x="87.4" y="169.8">0.1uF</text>
<text x="95" y="169.8">0.1uF</text>
<text x="102.6" y="169.8">0.1uF</text>
<text x="110.2" y="169.8">0.1uF</text>
<text x="117.9" y="169.8">0.1uF</text>
<text x="125.5" y="169.8">0.1uF</text>
<text x="133.1" y="169.8">0.1uF</text>
<text x="140.7" y="169.8">0.1uF</text>
<text x="148.3" y="169.8">0.1uF</text>
<text x="26.3" y="180">C36</text>
<text x="26.4" y="185.1">0.1uF</text>
<text x="33.9" y="180">C37</text>
<text x="34" y="185.1">0.1uF</text>
<text x="41.6" y="180">C38</text>
<text x="41.7" y="185.1">0.1uF</text>
<text x="49.2" y="180">C39</text>
<text x="49.3" y="185.1">0.1uF</text>
<text x="56.8" y="180">C40</text>
<text x="56.9" y="185.1">0.1uF</text>
<text x="64.4" y="180">C41</text>
<text x="64.5" y="185.1">0.1uF</text>
<text x="72" y="180">C42</text>
<text x="72.1" y="185.1">0.1uF</text>
<text x="79.7" y="180">C43</text>
<text x="79.8" y="185.1">0.1uF</text>
<text x="87.3" y="180">C44</text>
<text x="87.4" y="185.1">0.1uF</text>
<text x="94.9" y="180">C45</text>
<text x="95" y="185.1">0.1uF</text>
<text x="102.5" y="180">C46</text>
<text x="102.6" y="185.1">0.1uF</text>
<text x="110.1" y="180">C48</text>
<text x="110.2" y="185.1">0.1uF</text>
<text x="117.8" y="180">C49</text>
<text x="117.9" y="185.1">0.1uF</text>
<text x="125.4" y="180">C65</text>
<text x="125.6" y="185.1">100uF</text>
<text x="133" y="180">C68</text>
<text x="133" y="185.1">10uF</text>
<text x="15.8" y="195.2">GND</text>
</g>
<g font-size=".7" fill="#008484">
<text x="180.6" y="111" transform="rotate(-90 180.6 111)">BAL</text>
<text x="183.1" y="112.8" transform="rotate(-90 183.1 112.8)">STRB</text>
<text x="180.6" y="114.4" transform="rotate(-90 180.6 114.4)">GND</text>
</g>
</svg>
